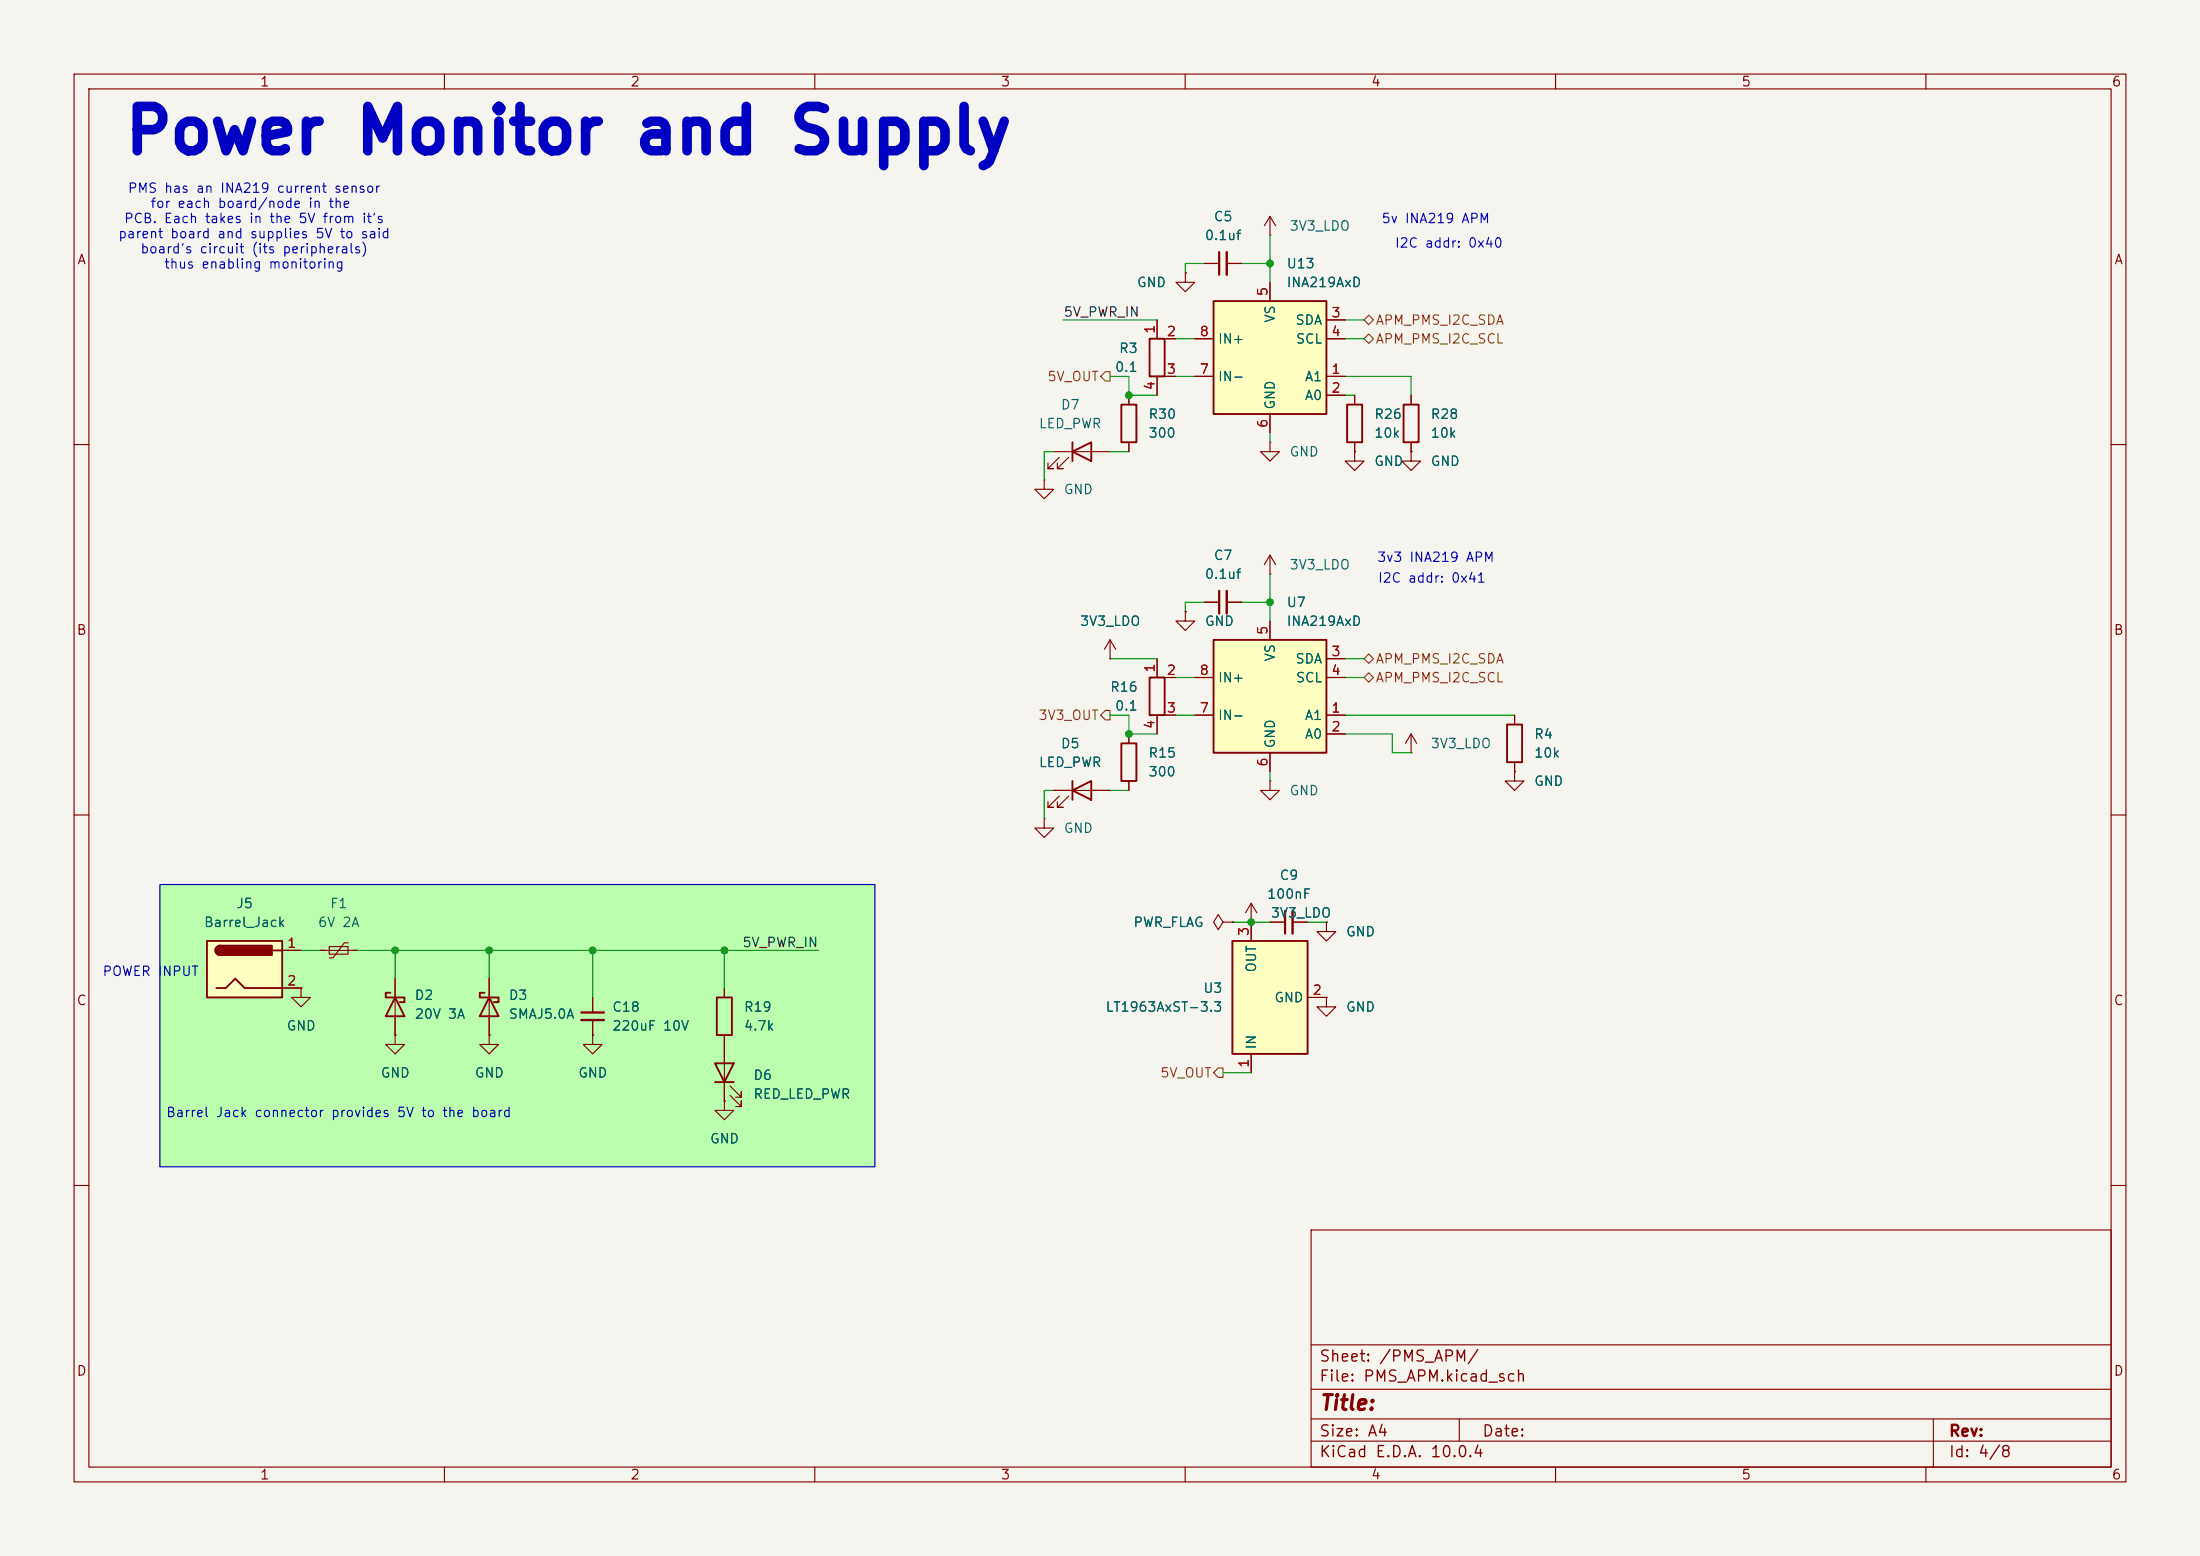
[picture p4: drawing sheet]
<svg xmlns="http://www.w3.org/2000/svg" width="297mm" height="210mm" viewBox="0 0 297 210" stroke-linecap="round" stroke-linejoin="round" font-family="sans-serif">
<path d="M0 0h297v210h-297z" fill="#f5f4ef" stroke="#f5f4ef" stroke-width=".14"/>
<g fill="none" stroke="#840000" stroke-width=".15">
<path d="M10 10h277v190h-277zM12 12h273v186h-273zM60 10v2M110 10v2M160 10v2M210 10v2M260 10v2M10 60h2M285 60h2M10 110h2M285 110h2M10 160h2"/>
<path d="M177 166h108v32h-108zM285 160h2M60 198v2M110 198v2M160 198v2M177 194.5h108M177 191.5h108M177 187.5h108M177 181.5h108M197 191.5v3M210 198v2M260 198v2"/>
<path d="M261 191.5v6.5"/>
</g>
<path d="M21.6 119.4h96.5v38.1h-96.5z" fill="#bbffae"/>
<path d="M40.6 133.4v1.2h1.3l-1.3 1.3-1.2-1.3h1.2M40.6 133.4h.1" fill="none" stroke="#840000" stroke-width=".15"/>
<path d="M163.8 40.6h15.3v15.3h-15.3z" fill="#ffffc2"/>
<path d="M163.8 40.6h15.3v15.3h-15.3z" fill="none" stroke="#840000" stroke-width=".25"/>
<path d="M171.4 38.1v2.5M161.3 50.8h2.5M161.3 45.7h2.5M171.4 59.7v1.3h1.3l-1.3 1.2-1.2-1.2h1.2M171.4 59.7h.1M171.4 55.9v2.5M179.1 50.8h2.5M179.1 53.3h2.5M179.1 43.2h2.5M179.1 45.7h2.5M179.1 124.5v1.2h1.2l-1.2 1.3-1.3-1.3h1.3M179.1 124.5h.1" fill="none" stroke="#840000" stroke-width=".15"/>
<path d="M163.8 86.4h15.3v15.2h-15.3z" fill="#ffffc2"/>
<path d="M144.8 59.7v2.5M144.8 61l2.5-1.3v2.5zM155.2 91.4h2v5.1h-2zM163.8 86.4h15.3v15.2h-15.3zM144.8 106.7l2.5-1.3v2.6zM144.8 105.4v2.6M151.4 100.3h2v5.1h-2z" fill="none" stroke="#840000" stroke-width=".25"/>
<g fill="none" stroke="#840000" stroke-width=".15">
<path d="M162.6 35.6h2M165.6 35.6h2M141 64.8v1.2h1.2l-1.2 1.3-1.3-1.3h1.3M141 64.8h.1M142.2 61h7.7M143 61.7l-1.5 1.5h.7h-.7v-.7M144.3 61.7l-1.6 1.5h.8h-.8v-.7M171.4 77.5h.1M171.4 74.9v2.6M171.4 74.9l-.7 1.3M171.4 74.9l.8 1.3M149.9 88.9h.1"/>
<path d="M149.9 86.4l-.8 1.2M149.9 86.4l.7 1.2M149.9 86.4v2.5M152.4 99.1v1.2M156.2 88.9v2.5h2.5M158.7 96.5h-2.5v2.6M160 82.6v1.2h1.3l-1.3 1.3-1.3-1.3h1.3M160 82.6h.1M161.3 96.5h2.5M161.3 91.4h2.5M162.6 81.3h2M165.6 81.3h2"/>
<path d="M171.4 83.8v2.6M179.1 96.5h2.5M179.1 99.1h2.5M179.1 88.9h2.5M179.1 91.4h2.5M141 110.5v1.3h1.2l-1.2 1.2-1.3-1.2h1.3M141 110.5h.1M142.2 106.7h7.7M143 107.4l-1.5 1.6h.7h-.7v-.8M144.3 107.4l-1.6 1.6h.8h-.8v-.8M152.4 105.4v1.3M171.4 105.4v1.3h1.3l-1.3 1.3-1.2-1.3h1.2"/>
<path d="M171.4 105.4h.1M171.4 101.6v2.5M43.2 128.3h5.1M44.4 127.8h2.6v1h-2.6zM47 127.3h-.5l-1.5 2h-.6M66 139.7v1.3h1.3l-1.3 1.2-1.2-1.2h1.2M66 139.7h.1"/>
</g>
<path d="M164.6 34v3.1M164.6 79.8v3" fill="none" stroke="#840000" stroke-width=".3"/>
<path d="M165.6 34v3.1M165.6 79.8v3" fill="none" stroke="#840000" stroke-width=".33"/>
<path d="M27.9 127h10.2v7.6h-10.2z" fill="#ffffc2"/>
<g fill="none" stroke="#840000" stroke-width=".25">
<path d="M181.9 54.6h2v5.1h-2zM189.5 54.6h2v5.1h-2zM203.5 97.8h2v5.1h-2zM27.9 127h10.2v7.6h-10.2zM29.2 133.4h1.3l1.2-1.3 1.3 1.3h5.1M29.7 127.6a.64 .64 0 0 0-.6 .7 .64 .64 0 0 0 .6 .6M36.8 128.3h1.3M52.7 134h-.6v.6h2.5v.7h-.6M53.3 134.6l1.3 2.6h-2.5zM65.4 134h-.6v.6h2.5v.7h-.6M66 134.6l1.3 2.6h-2.5zM96.8 134.6h2v5.1h-2z"/>
<path d="M96.5 143.5h2.6l-1.3 2.6zM96.5 146.1h2.6"/>
</g>
<g fill="#840000" stroke="#840000" stroke-width=".25">
<path d="M29.3 127.8l.4-.2v1.3a.63 .63 0 0 1-.6-.4 .63 .63 0 0 1 .2-.7z"/>
<path d="M29.7 127.6h7v1.3h-7z"/>
</g>
<g fill="none" stroke="#840000" stroke-width=".15">
<path d="M182.9 53.3v1.3M182.9 59.7v1.3M190.5 53.3v1.3M190.5 59.7v1.3M182.9 61v1.2h1.2l-1.2 1.3-1.3-1.3h1.3M182.9 61h.1M190.5 61v1.2h1.3l-1.3 1.3-1.3-1.3h1.3M190.5 61h.1M204.5 96.5v1.3M204.5 102.9v1.2M38.1 128.3h2.5M38.1 133.4h2.5"/>
<path d="M53.3 139.7v1.3h1.3l-1.3 1.2-1.2-1.2h1.2M53.3 139.7h.1M53.3 132.1v7.6M66 132.1v7.6M80 139.7v1.3h1.3l-1.3 1.2-1.3-1.2h1.3M80 139.7h.1M80 134.6v2.1M80 137.7v2M97.8 133.4v1.2M97.8 139.7v8.9M97.8 148.6v1.3h1.3l-1.3 1.2-1.3-1.2h1.3M97.8 148.6h.1"/>
<path d="M98.6 147.8l1.5 1.6v-.8v.8h-.8M98.6 146.6l1.5 1.5v-.8v.8h-.8"/>
</g>
<path d="M78.5 136.7h3" fill="none" stroke="#840000" stroke-width=".3"/>
<path d="M78.5 137.7h3" fill="none" stroke="#840000" stroke-width=".33"/>
<path d="M166.4 127h10.1v15.2h-10.1z" fill="#ffffc2"/>
<path d="M151.4 54.6h2v5.1h-2zM155.2 45.7h2v5.1h-2zM166.4 127h10.1v15.2h-10.1z" fill="none" stroke="#840000" stroke-width=".25"/>
<g fill="none" stroke="#840000" stroke-width=".15">
<path d="M160 36.8v1.3h1.3l-1.3 1.3-1.3-1.3h1.3M160 36.8h.1M162.6 35.6h2M165.6 35.6h2M171.4 31.8h.1M171.4 29.2l-.7 1.3M171.4 29.2l.8 1.3M171.4 29.2v2.6M171.4 38.1v2.5M152.4 53.3v1.3M152.4 59.7v1.3M156.2 43.2v2.5h2.5"/>
<path d="M158.7 50.8h-2.5v2.5M161.3 50.8h2.5M161.3 45.7h2.5M171.4 55.9v2.5M179.1 50.8h2.5M179.1 45.7h2.5M179.1 53.3h2.5M179.1 43.2h2.5M182.9 53.3v1.3M182.9 59.7v1.3M190.5 53.3v1.3M190.5 59.7v1.3"/>
<path d="M182.9 61h.1M190.5 61h.1M149.9 88.9h.1M152.4 99.1v1.2M156.2 88.9v2.5M156.2 96.5v2.6M157.5 91.4h1.2M157.5 96.5h1.2M160 82.6h.1M161.3 91.4h2.5M161.3 96.5h2.5M162.6 81.3h2"/>
<path d="M165.6 81.3h2M171.4 83.8v2.6M179.1 91.4h2.5M179.1 96.5h2.5M179.1 99.1h2.5M179.1 88.9h2.5M190.5 99.1l-.8 1.2M190.5 99.1l.8 1.2M190.5 99.1v2.5M204.5 96.5v1.3M142.2 106.7h2.6M147.3 106.7h2.6"/>
<path d="M152.4 105.4v1.3M171.4 101.6v2.5M190.5 101.6h.1M204.5 104.1v1.3h1.2l-1.2 1.3-1.3-1.3h1.3M204.5 104.1h.1M204.5 102.9v1.2M38.1 128.3h2.5M38.1 133.4h2.5M40.6 133.4h.1M53.3 139.7h.1M53.3 132.1v2.5M53.3 137.2v2.5"/>
<path d="M66 139.7h.1M66 132.1v2.5M66 137.2v2.5M80 139.7h.1M80 134.6v2.1M80 137.7v2M97.8 133.4v1.2M97.8 139.7v3.8M165.1 124.5l-.6-1.1-.7 1.1 .7 1 .6-1h1.3M166.4 124.5h.1M168.9 124.5h.1M168.9 121.9v5.1"/>
<path d="M168.9 121.9l-.8 1.3M168.9 121.9l.8 1.3M171.4 124.5h2.1M174.5 124.5h2M176.5 134.6h2.6M179.1 134.6v1.3h1.2l-1.2 1.3-1.3-1.3h1.3M179.1 134.6h.1M179.1 124.5h.1M97.8 148.6h.1M97.8 146.1v2.5M168.9 142.2v2.6"/>
</g>
<path d="M173.5 122.9v3.1" fill="none" stroke="#840000" stroke-width=".3"/>
<path d="M174.5 122.9v3.1" fill="none" stroke="#840000" stroke-width=".33"/>
<path d="M149.2 50.2h.7v1.2h-.7l-.6-.6zM184.1 45.7l.7-.6 .6 .6-.6 .7zM184.8 42.5l.6 .7-.6 .6-.7-.6zM149.2 95.9h.7v1.3h-.7l-.6-.7zM184.1 88.9l.7-.6 .6 .6-.6 .6zM184.8 90.8l.6 .6-.6 .7-.7-.7zM164.5 144.1h.6v1.3h-.6l-.7-.6z" fill="none" stroke="#725600" stroke-width=".15"/>
<g fill="none" stroke="#009600" stroke-width=".15">
<path d="M162.6 35.6h-2.6v1.2M167.6 35.6h3.8M171.4 31.8v6.3M143.5 43.2h12.7M149.9 50.8h2.5v2.5h3.8M158.7 45.7h2.6M158.7 50.8h2.6M171.4 58.4v1.3M181.6 45.7h2.5M181.6 43.2h2.5M181.6 50.8h8.9v2.5M181.6 53.3h1.3"/>
<path d="M142.2 61h-1.2v3.8M149.9 61h2.5M171.4 77.5v6.3M149.9 96.5h2.5v2.6h3.8M149.9 88.9h6.3M158.7 91.4h2.6M158.7 96.5h2.6M162.6 81.3h-2.6v1.3M167.6 81.3h3.8M181.6 91.4h2.5M181.6 96.5h22.9M181.6 99.1h6.4v2.5h2.5"/>
<path d="M181.6 88.9h2.5M142.2 106.7h-1.2v3.8M149.9 106.7h2.5M171.4 104.1v1.3M40.6 128.3h2.6M48.3 128.3h62.2M53.3 128.3v3.8M66 128.3v3.8M80 128.3v6.3M97.8 128.3v5.1M166.4 124.5h5M176.5 124.5h2.6"/>
<path d="M165.1 144.8h3.8"/>
</g>
<path d="M21.6 119.4h96.5v38.1h-96.5z" fill="none" stroke="#0000c2" stroke-width=".15"/>
<g fill="#009600" stroke="#009600" stroke-width=".14">
<circle cx="171.4" cy="35.6" r=".46"/>
<circle cx="152.4" cy="53.3" r=".46"/>
<circle cx="53.3" cy="128.3" r=".46"/>
<circle cx="80" cy="128.3" r=".46"/>
<circle cx="168.9" cy="124.5" r=".46"/>
<circle cx="66" cy="128.3" r=".46"/>
<circle cx="97.8" cy="128.3" r=".46"/>
<circle cx="152.4" cy="99.1" r=".46"/>
<circle cx="171.4" cy="81.3" r=".46"/>
</g>
<text font-size="6" fill="#0000c2" x="16.5" y="22.2">Power Monitor and Supply</text>
<text font-size="2" fill="#840000" x="178" y="190.8">Title:</text>
<g font-size="1.5" fill="#840000">
<text x="178" y="184.2">Sheet: /PMS_APM/</text>
<text x="178" y="186.9">File: PMS_APM.kicad_sch</text>
<text x="178" y="197.1">KiCad E.D.A. 10.0.4</text>
<text x="178" y="194.3">Size: A4</text>
<text x="200" y="194.3">Date:</text>
<text x="263" y="194.3">Rev:</text>
<text x="263" y="197.1">Id: 4/8</text>
</g>
<g font-size="1.3" fill="#840000">
<text x="35" y="12">1</text>
<text x="85" y="12">2</text>
<text x="135" y="12">3</text>
<text x="185" y="12">4</text>
<text x="235" y="12">5</text>
<text x="285" y="12">6</text>
<text x="10.3" y="36">A</text>
<text x="285.3" y="36">A</text>
<text x="10.3" y="86">B</text>
<text x="285.3" y="86">B</text>
<text x="10.3" y="136">C</text>
<text x="285.3" y="136">C</text>
<text x="10.3" y="186">D</text>
<text x="285.3" y="186">D</text>
<text x="35" y="200">1</text>
<text x="85" y="200">2</text>
<text x="135" y="200">3</text>
<text x="185" y="200">4</text>
<text x="235" y="200">5</text>
<text x="285" y="200">6</text>
</g>
<g font-size="1.3" fill="#0000c2">
<text x="17.2" y="26.3">PMS has an INA219 current sensor</text>
<text x="20.2" y="28.4">for each board/node in the</text>
<text x="15.9" y="32.5">parent board and supplies 5V to said</text>
<text x="16.7" y="30.4">PCB. Each takes in the 5V from it's</text>
<text x="18.9" y="34.5">board's circuit (its peripherals)</text>
<text x="186.4" y="30.4">5v INA219 APM</text>
<text x="188.2" y="33.7">I2C addr: 0x40</text>
<text x="22.1" y="36.6">thus enabling monitoring</text>
<text x="185.8" y="76.2">3v3 INA219 APM</text>
<text x="185.9" y="79">I2C addr: 0x41</text>
<text x="13.7" y="132">POWER INPUT</text>
<text x="22.3" y="151.1">Barrel Jack connector provides 5V to the board</text>
</g>
<g font-size="1.3" fill="#006464">
<text x="162.6" y="32.7">0.1uf</text>
<text x="163.8" y="30.2">C5</text>
<text x="174" y="31.5">3V3_LDO</text>
<text x="153.4" y="39.1">GND</text>
<text x="173.6" y="36.5">U13</text>
<text x="173.6" y="39.1">INA219AxD</text>
<text x="151" y="48">R3</text>
<text x="164.3" y="46.7">IN+</text>
<text x="172.4" y="43.6" transform="rotate(-90 172.4 43.6)">VS</text>
<text x="174.8" y="44.2">SDA</text>
<text x="174.9" y="46.7">SCL</text>
<text x="150.4" y="50.5">0.1</text>
<text x="164.3" y="51.8">IN-</text>
<text x="176.1" y="51.8">A1</text>
<text x="140.2" y="58.1">LED_PWR</text>
<text x="143.1" y="55.6">D7</text>
<text x="154.9" y="59.4">300</text>
<text x="154.9" y="56.9">R30</text>
<text x="172.4" y="55.4" transform="rotate(-90 172.4 55.4)">GND</text>
<text x="176.1" y="54.3">A0</text>
<text x="185.4" y="59.4">10k</text>
<text x="185.4" y="56.9">R26</text>
<text x="193" y="59.4">10k</text>
<text x="193" y="56.9">R28</text>
<text x="174" y="61.9">GND</text>
<text x="185.4" y="63.2">GND</text>
<text x="193" y="63.2">GND</text>
<text x="143.5" y="67">GND</text>
<text x="163.8" y="75.9">C7</text>
<text x="174" y="77.2">3V3_LDO</text>
<text x="162.6" y="78.4">0.1uf</text>
<text x="173.6" y="82.3">U7</text>
<text x="145.7" y="84.8">3V3_LDO</text>
<text x="162.6" y="84.8">GND</text>
<text x="172.4" y="89.4" transform="rotate(-90 172.4 89.4)">VS</text>
<text x="173.6" y="84.8">INA219AxD</text>
<text x="174.8" y="89.9">SDA</text>
<text x="149.8" y="93.7">R16</text>
<text x="164.3" y="92.4">IN+</text>
<text x="174.9" y="92.4">SCL</text>
<text x="143.1" y="101.3">D5</text>
<text x="150.4" y="96.2">0.1</text>
<text x="164.3" y="97.5">IN-</text>
<text x="172.4" y="101.1" transform="rotate(-90 172.4 101.1)">GND</text>
<text x="176.1" y="97.5">A1</text>
<text x="176.1" y="100">A0</text>
<text x="193" y="101.3">3V3_LDO</text>
<text x="207" y="100">R4</text>
<text x="140.2" y="103.8">LED_PWR</text>
<text x="154.9" y="105.1">300</text>
<text x="154.9" y="102.6">R15</text>
<text x="174" y="107.7">GND</text>
<text x="207" y="102.6">10k</text>
<text x="207" y="106.4">GND</text>
<text x="143.5" y="112.7">GND</text>
<text x="172.7" y="119.1">C9</text>
<text x="27.4" y="125.4">Barrel_Jack</text>
<text x="31.8" y="122.9">J5</text>
<text x="42.8" y="125.4">6V 2A</text>
<text x="44.5" y="122.9">F1</text>
<text x="152.9" y="125.4">PWR_FLAG</text>
<text x="171" y="121.6">100nF</text>
<text x="171.5" y="124.2">3V3_LDO</text>
<text x="169.9" y="131.3" transform="rotate(-90 169.9 131.3)">OUT</text>
<text x="181.6" y="126.7">GND</text>
<text x="55.9" y="135.3">D2</text>
<text x="55.9" y="137.8">20V 3A</text>
<text x="68.6" y="135.3">D3</text>
<text x="68.6" y="137.8">SMAJ5.0A</text>
<text x="82.6" y="136.9">C18</text>
<text x="100.3" y="136.9">R19</text>
<text x="149.2" y="136.9">LT1963AxST-3.3</text>
<text x="162.3" y="134.3">U3</text>
<text x="171.9" y="135.6">GND</text>
<text x="181.6" y="136.9">GND</text>
<text x="38.6" y="139.4">GND</text>
<text x="82.6" y="139.4">220uF 10V</text>
<text x="100.3" y="139.4">4.7k</text>
<text x="169.9" y="141.7" transform="rotate(-90 169.9 141.7)">IN</text>
<text x="51.3" y="145.8">GND</text>
<text x="64" y="145.8">GND</text>
<text x="78" y="145.8">GND</text>
<text x="101.6" y="146.1">D6</text>
<text x="101.6" y="148.6">RED_LED_PWR</text>
<text x="95.8" y="154.6">GND</text>
</g>
<g font-size="1.3" fill="#a90000">
<text x="171.4" y="40.1" transform="rotate(-90 171.4 40.1)">5</text>
<text x="156.2" y="45.2" transform="rotate(-90 156.2 45.2)">1</text>
<text x="157.4" y="45.7">2</text>
<text x="161.9" y="45.7">8</text>
<text x="179.6" y="43.2">3</text>
<text x="179.6" y="45.7">4</text>
<text x="156.2" y="52.8" transform="rotate(-90 156.2 52.8)">4</text>
<text x="157.4" y="50.8">3</text>
<text x="161.9" y="50.8">7</text>
<text x="179.6" y="50.8">1</text>
<text x="179.6" y="53.3">2</text>
<text x="171.4" y="57.9" transform="rotate(-90 171.4 57.9)">6</text>
<text x="171.4" y="85.8" transform="rotate(-90 171.4 85.8)">5</text>
<text x="179.6" y="88.9">3</text>
<text x="156.2" y="90.9" transform="rotate(-90 156.2 90.9)">1</text>
<text x="157.4" y="91.4">2</text>
<text x="161.9" y="91.4">8</text>
<text x="179.6" y="91.4">4</text>
<text x="156.2" y="98.5" transform="rotate(-90 156.2 98.5)">4</text>
<text x="157.4" y="96.5">3</text>
<text x="161.9" y="96.5">7</text>
<text x="179.6" y="96.5">1</text>
<text x="179.6" y="99">2</text>
<text x="171.4" y="103.6" transform="rotate(-90 171.4 103.6)">6</text>
<text x="38.7" y="128.2">1</text>
<text x="168.9" y="126.4" transform="rotate(-90 168.9 126.4)">3</text>
<text x="38.7" y="133.3">2</text>
<text x="177.1" y="134.6">2</text>
<text x="168.9" y="144.2" transform="rotate(-90 168.9 144.2)">1</text>
</g>
<g font-size="1.3" fill="#0f0f0f">
<text x="143.5" y="43.1">5V_PWR_IN</text>
<text x="100.1" y="128.1">5V_PWR_IN</text>
</g>
<g font-size="1.3" fill="#725600">
<text x="185.6" y="46.7">APM_PMS_I2C_SCL</text>
<text x="185.6" y="44.2">APM_PMS_I2C_SDA</text>
<text x="141.3" y="51.8">5V_OUT</text>
<text x="185.6" y="89.9">APM_PMS_I2C_SDA</text>
<text x="185.6" y="92.4">APM_PMS_I2C_SCL</text>
<text x="140.1" y="97.5">3V3_OUT</text>
<text x="156.5" y="145.8">5V_OUT</text>
</g>
</svg>
